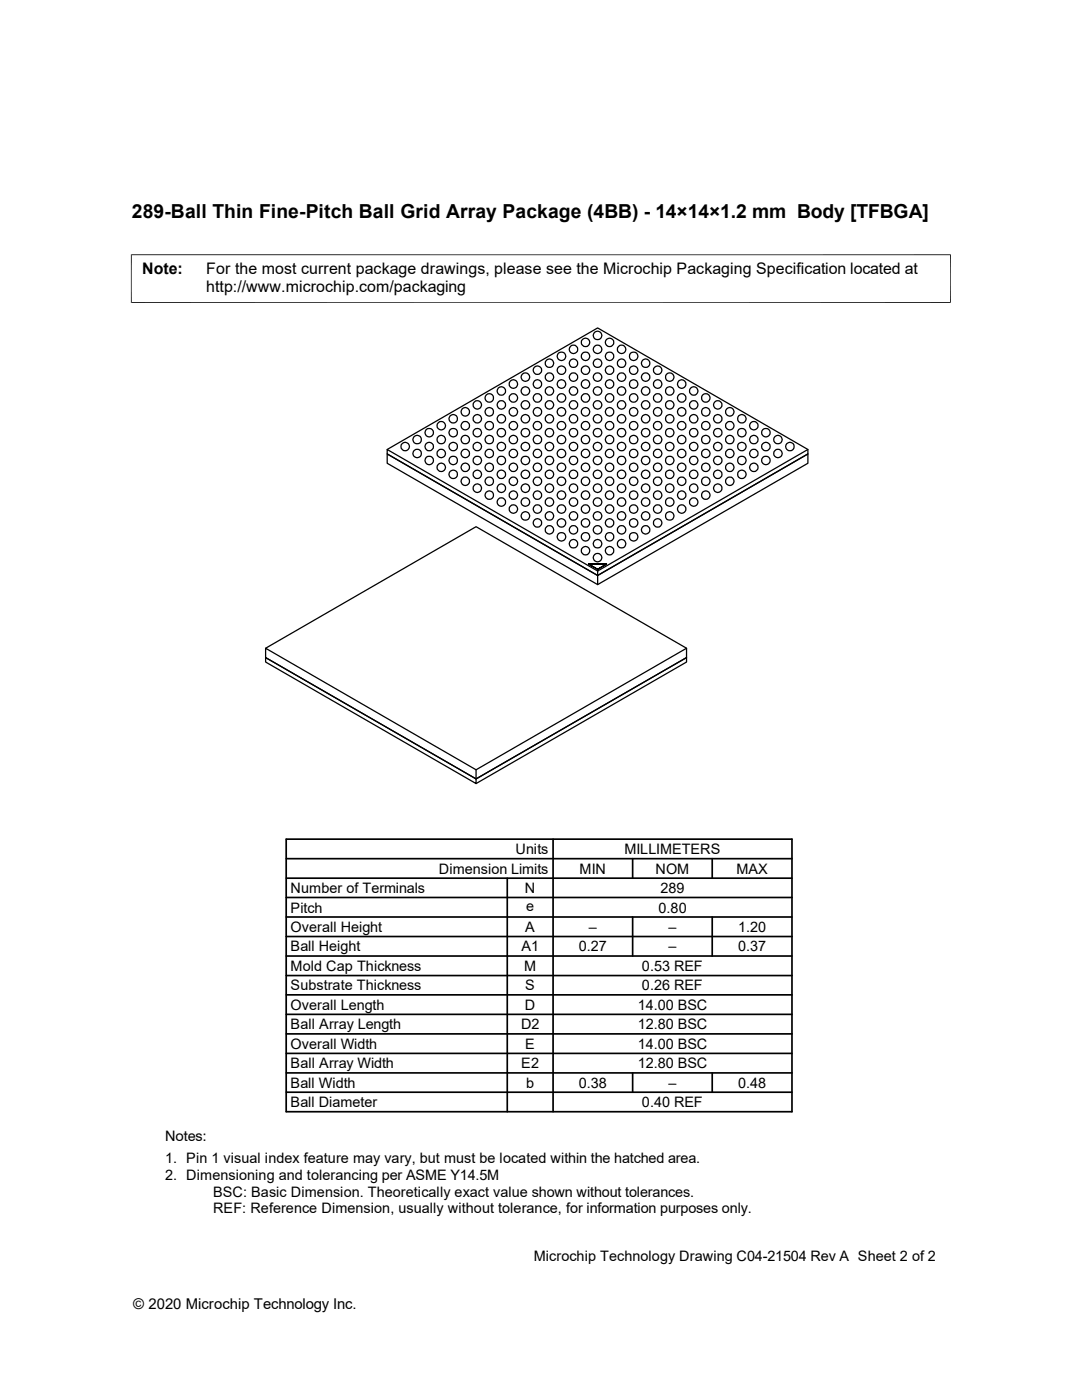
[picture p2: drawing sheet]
<svg xmlns="http://www.w3.org/2000/svg" width="216mm" height="279mm" viewBox="0 0 216 279" stroke-linecap="round" stroke-linejoin="round" font-family="sans-serif">
<g fill="none" stroke="#000" stroke-width=".25">
<path d="M77.3 89.7l42-24.3 41.9 24.3v.9l-41.9 24.3-42-24.3v1.9l42 24.2v-1.8l41.9-24.3v1.9l-41.9 24.2M161.2 89.7l-41.9 24.3v.9l-42-24.3v-.9l42 24.3M117.4 112.6h3.6l-1.7 1-1.9-1h3.6l-1.7 1zM53 129.4l42 24.2v1.8l-42-24.2zM53 131.2l42 24.2v1l-42-24.3zM53 129.4l42-24.3 42 24.3v1.8l-42 24.2 42-24.2v.9l-42 24.3M137 129.4l-42 24.2"/>
<circle cx="97.6" cy="79.4" r=".86"/>
<circle cx="100" cy="78" r=".84"/>
<circle cx="102.4" cy="79.4" r=".85"/>
<circle cx="102.4" cy="76.7" r=".85"/>
<circle cx="104.8" cy="78" r=".85"/>
<circle cx="104.8" cy="75.3" r=".86"/>
<circle cx="107.2" cy="73.9" r=".84"/>
<circle cx="107.2" cy="79.4" r=".85"/>
<circle cx="107.2" cy="76.6" r=".85"/>
<circle cx="109.6" cy="78" r=".84"/>
<circle cx="109.6" cy="72.5" r=".85"/>
<circle cx="109.6" cy="75.3" r=".85"/>
<circle cx="112" cy="73.9" r=".85"/>
<circle cx="112" cy="71.1" r=".86"/>
<circle cx="112" cy="76.7" r=".86"/>
<circle cx="112" cy="79.4" r=".86"/>
<circle cx="114.4" cy="78" r=".84"/>
<circle cx="114.4" cy="75.2" r=".85"/>
<circle cx="114.4" cy="69.7" r=".85"/>
<circle cx="114.4" cy="72.5" r=".85"/>
<circle cx="116.8" cy="73.9" r=".84"/>
<circle cx="116.8" cy="68.3" r=".84"/>
<circle cx="116.8" cy="76.6" r=".85"/>
<circle cx="116.8" cy="79.4" r=".85"/>
<circle cx="116.8" cy="71.1" r=".85"/>
<circle cx="119.2" cy="78" r=".85"/>
<circle cx="119.2" cy="67" r=".86"/>
<circle cx="119.2" cy="72.5" r=".86"/>
<circle cx="119.2" cy="69.7" r=".86"/>
<circle cx="119.2" cy="75.3" r=".86"/>
<circle cx="121.6" cy="73.9" r=".84"/>
<circle cx="121.6" cy="68.3" r=".84"/>
<circle cx="121.6" cy="79.4" r=".85"/>
<circle cx="121.6" cy="76.6" r=".85"/>
<circle cx="121.6" cy="71.1" r=".85"/>
<circle cx="124" cy="78" r=".84"/>
<circle cx="124" cy="75.2" r=".85"/>
<circle cx="124" cy="69.7" r=".85"/>
<circle cx="124" cy="72.5" r=".85"/>
<circle cx="126.4" cy="73.9" r=".84"/>
<circle cx="126.4" cy="79.4" r=".85"/>
<circle cx="126.4" cy="76.7" r=".85"/>
<circle cx="126.4" cy="71.1" r=".85"/>
<circle cx="128.8" cy="78" r=".84"/>
<circle cx="128.8" cy="75.2" r=".85"/>
<circle cx="128.8" cy="72.5" r=".85"/>
<circle cx="131.2" cy="73.9" r=".84"/>
<circle cx="131.2" cy="79.4" r=".85"/>
<circle cx="131.2" cy="76.6" r=".85"/>
<circle cx="133.6" cy="78" r=".84"/>
<circle cx="133.6" cy="75.3" r=".85"/>
<circle cx="136" cy="79.4" r=".85"/>
<circle cx="136" cy="76.6" r=".85"/>
<circle cx="138.4" cy="78" r=".84"/>
<circle cx="140.8" cy="79.4" r=".85"/>
<circle cx="80.8" cy="89.1" r=".84"/>
<circle cx="83.2" cy="87.8" r=".86"/>
<circle cx="83.2" cy="90.5" r=".86"/>
<circle cx="85.6" cy="89.1" r=".84"/>
<circle cx="85.6" cy="86.3" r=".85"/>
<circle cx="85.6" cy="91.9" r=".85"/>
<circle cx="88" cy="93.3" r=".84"/>
<circle cx="88.1" cy="87.7" r=".85"/>
<circle cx="88.1" cy="85" r=".85"/>
<circle cx="88.1" cy="90.5" r=".85"/>
<circle cx="90.4" cy="89.1" r=".85"/>
<circle cx="90.4" cy="83.6" r=".85"/>
<circle cx="90.4" cy="94.7" r=".85"/>
<circle cx="90.4" cy="86.4" r=".86"/>
<circle cx="90.4" cy="91.9" r=".86"/>
<circle cx="92.8" cy="93.3" r=".84"/>
<circle cx="92.8" cy="90.5" r=".85"/>
<circle cx="92.8" cy="96" r=".85"/>
<circle cx="92.8" cy="84.9" r=".85"/>
<circle cx="92.8" cy="87.7" r=".85"/>
<circle cx="92.8" cy="82.2" r=".85"/>
<circle cx="95.2" cy="83.6" r=".84"/>
<circle cx="95.2" cy="89.1" r=".84"/>
<circle cx="95.2" cy="94.7" r=".84"/>
<circle cx="95.2" cy="97.4" r=".85"/>
<circle cx="95.2" cy="86.3" r=".85"/>
<circle cx="95.2" cy="91.9" r=".85"/>
<circle cx="95.2" cy="80.8" r=".85"/>
<circle cx="97.6" cy="98.8" r=".85"/>
<circle cx="97.6" cy="93.3" r=".85"/>
<circle cx="97.6" cy="87.8" r=".86"/>
<circle cx="97.6" cy="82.2" r=".86"/>
<circle cx="97.6" cy="85" r=".86"/>
<circle cx="97.6" cy="90.5" r=".86"/>
<circle cx="97.6" cy="96" r=".86"/>
<circle cx="100" cy="83.6" r=".84"/>
<circle cx="100" cy="94.7" r=".84"/>
<circle cx="100" cy="89.1" r=".84"/>
<circle cx="100" cy="80.8" r=".85"/>
<circle cx="100" cy="91.9" r=".85"/>
<circle cx="100" cy="86.3" r=".85"/>
<circle cx="100" cy="97.4" r=".85"/>
<circle cx="102.4" cy="98.8" r=".84"/>
<circle cx="102.4" cy="93.3" r=".84"/>
<circle cx="102.4" cy="82.2" r=".85"/>
<circle cx="102.4" cy="87.7" r=".85"/>
<circle cx="102.4" cy="90.5" r=".85"/>
<circle cx="102.4" cy="85" r=".85"/>
<circle cx="102.4" cy="96" r=".85"/>
<circle cx="104.8" cy="83.6" r=".85"/>
<circle cx="104.8" cy="89.1" r=".85"/>
<circle cx="104.8" cy="94.7" r=".85"/>
<circle cx="104.8" cy="97.4" r=".86"/>
<circle cx="104.8" cy="80.8" r=".86"/>
<circle cx="104.8" cy="86.4" r=".86"/>
<circle cx="104.8" cy="91.9" r=".86"/>
<circle cx="107.2" cy="93.3" r=".84"/>
<circle cx="107.2" cy="98.8" r=".84"/>
<circle cx="107.2" cy="96" r=".85"/>
<circle cx="107.2" cy="90.5" r=".85"/>
<circle cx="107.2" cy="84.9" r=".85"/>
<circle cx="107.2" cy="82.2" r=".85"/>
<circle cx="107.2" cy="87.7" r=".85"/>
<circle cx="109.6" cy="83.6" r=".84"/>
<circle cx="109.6" cy="89.1" r=".84"/>
<circle cx="109.6" cy="94.7" r=".84"/>
<circle cx="109.6" cy="97.4" r=".85"/>
<circle cx="109.6" cy="80.8" r=".85"/>
<circle cx="109.6" cy="91.9" r=".85"/>
<circle cx="109.6" cy="86.3" r=".85"/>
<circle cx="112" cy="98.8" r=".85"/>
<circle cx="112" cy="93.3" r=".85"/>
<circle cx="112" cy="82.2" r=".86"/>
<circle cx="112" cy="87.8" r=".86"/>
<circle cx="112" cy="96" r=".86"/>
<circle cx="112" cy="90.5" r=".86"/>
<circle cx="112" cy="85" r=".86"/>
<circle cx="114.4" cy="83.6" r=".84"/>
<circle cx="114.4" cy="89.1" r=".84"/>
<circle cx="114.4" cy="94.7" r=".84"/>
<circle cx="114.4" cy="80.8" r=".85"/>
<circle cx="114.4" cy="86.3" r=".85"/>
<circle cx="114.4" cy="91.9" r=".85"/>
<circle cx="114.4" cy="97.4" r=".85"/>
<circle cx="116.8" cy="98.8" r=".84"/>
<circle cx="116.8" cy="93.3" r=".84"/>
<circle cx="116.8" cy="90.5" r=".85"/>
<circle cx="116.8" cy="84.9" r=".85"/>
<circle cx="116.8" cy="96" r=".85"/>
<circle cx="116.8" cy="87.7" r=".85"/>
<circle cx="116.8" cy="82.2" r=".85"/>
<circle cx="119.2" cy="89.1" r=".85"/>
<circle cx="119.2" cy="83.6" r=".85"/>
<circle cx="119.2" cy="94.7" r=".85"/>
<circle cx="119.2" cy="97.4" r=".86"/>
<circle cx="119.2" cy="80.8" r=".86"/>
<circle cx="119.2" cy="86.4" r=".86"/>
<circle cx="119.2" cy="91.9" r=".86"/>
<circle cx="121.6" cy="98.8" r=".84"/>
<circle cx="121.6" cy="93.3" r=".84"/>
<circle cx="121.6" cy="96" r=".85"/>
<circle cx="121.6" cy="90.5" r=".85"/>
<circle cx="121.6" cy="84.9" r=".85"/>
<circle cx="121.6" cy="87.7" r=".85"/>
<circle cx="121.6" cy="82.2" r=".85"/>
<circle cx="124" cy="83.6" r=".84"/>
<circle cx="124" cy="89.1" r=".84"/>
<circle cx="124" cy="94.7" r=".84"/>
<circle cx="124" cy="86.3" r=".85"/>
<circle cx="124" cy="91.9" r=".85"/>
<circle cx="124" cy="80.8" r=".85"/>
<circle cx="124" cy="97.4" r=".85"/>
<circle cx="126.4" cy="98.8" r=".84"/>
<circle cx="126.4" cy="93.3" r=".84"/>
<circle cx="126.4" cy="87.7" r=".85"/>
<circle cx="126.4" cy="82.2" r=".85"/>
<circle cx="126.4" cy="96" r=".85"/>
<circle cx="126.4" cy="90.5" r=".85"/>
<circle cx="126.4" cy="85" r=".85"/>
<circle cx="128.8" cy="83.6" r=".84"/>
<circle cx="128.8" cy="94.7" r=".84"/>
<circle cx="128.8" cy="89.1" r=".84"/>
<circle cx="128.8" cy="80.8" r=".85"/>
<circle cx="128.8" cy="91.9" r=".85"/>
<circle cx="128.8" cy="86.3" r=".85"/>
<circle cx="128.8" cy="97.4" r=".85"/>
<circle cx="131.2" cy="98.8" r=".84"/>
<circle cx="131.2" cy="93.3" r=".84"/>
<circle cx="131.2" cy="90.5" r=".85"/>
<circle cx="131.2" cy="84.9" r=".85"/>
<circle cx="131.2" cy="96" r=".85"/>
<circle cx="131.2" cy="87.7" r=".85"/>
<circle cx="131.2" cy="82.2" r=".85"/>
<circle cx="133.6" cy="89.1" r=".84"/>
<circle cx="133.6" cy="83.6" r=".84"/>
<circle cx="133.6" cy="94.7" r=".84"/>
<circle cx="133.6" cy="97.4" r=".85"/>
<circle cx="133.6" cy="80.8" r=".85"/>
<circle cx="133.6" cy="86.3" r=".85"/>
<circle cx="133.6" cy="91.9" r=".85"/>
<circle cx="136" cy="98.8" r=".84"/>
<circle cx="136" cy="93.3" r=".84"/>
<circle cx="136" cy="84.9" r=".85"/>
<circle cx="136" cy="90.5" r=".85"/>
<circle cx="136" cy="96" r=".85"/>
<circle cx="136" cy="82.2" r=".85"/>
<circle cx="136" cy="87.7" r=".85"/>
<circle cx="138.4" cy="83.6" r=".84"/>
<circle cx="138.4" cy="89.1" r=".84"/>
<circle cx="138.4" cy="94.7" r=".84"/>
<circle cx="138.4" cy="80.8" r=".85"/>
<circle cx="138.4" cy="86.3" r=".85"/>
<circle cx="138.4" cy="91.9" r=".85"/>
<circle cx="138.4" cy="97.4" r=".85"/>
<circle cx="140.8" cy="98.8" r=".84"/>
<circle cx="140.8" cy="93.3" r=".84"/>
<circle cx="140.8" cy="82.2" r=".85"/>
<circle cx="140.8" cy="87.7" r=".85"/>
<circle cx="140.8" cy="85" r=".85"/>
<circle cx="140.8" cy="90.5" r=".85"/>
<circle cx="140.8" cy="96" r=".85"/>
<circle cx="143.2" cy="83.6" r=".84"/>
<circle cx="143.2" cy="94.7" r=".84"/>
<circle cx="143.2" cy="89.1" r=".84"/>
<circle cx="143.2" cy="80.8" r=".85"/>
<circle cx="143.2" cy="86.3" r=".85"/>
<circle cx="143.2" cy="91.9" r=".85"/>
<circle cx="143.2" cy="97.4" r=".85"/>
<circle cx="145.6" cy="93.3" r=".84"/>
<circle cx="145.6" cy="90.5" r=".85"/>
<circle cx="145.6" cy="84.9" r=".85"/>
<circle cx="145.6" cy="96" r=".85"/>
<circle cx="145.6" cy="82.2" r=".85"/>
<circle cx="145.6" cy="87.7" r=".85"/>
<circle cx="148" cy="89.1" r=".84"/>
<circle cx="148" cy="94.7" r=".84"/>
<circle cx="148" cy="83.6" r=".84"/>
<circle cx="148" cy="91.9" r=".85"/>
<circle cx="148" cy="86.3" r=".85"/>
<circle cx="150.4" cy="93.3" r=".84"/>
<circle cx="150.4" cy="84.9" r=".85"/>
<circle cx="150.4" cy="90.5" r=".85"/>
<circle cx="150.4" cy="87.7" r=".85"/>
<circle cx="152.8" cy="89.1" r=".84"/>
<circle cx="152.8" cy="86.3" r=".85"/>
<circle cx="152.8" cy="91.9" r=".85"/>
<circle cx="155.2" cy="87.7" r=".85"/>
<circle cx="155.2" cy="90.5" r=".85"/>
<circle cx="157.6" cy="89.1" r=".85"/>
<circle cx="100" cy="100.2" r=".85"/>
<circle cx="102.4" cy="101.6" r=".85"/>
<circle cx="104.8" cy="103" r=".86"/>
<circle cx="104.8" cy="100.2" r=".86"/>
<circle cx="107.2" cy="104.4" r=".84"/>
<circle cx="107.2" cy="101.6" r=".85"/>
<circle cx="109.6" cy="103" r=".85"/>
<circle cx="109.6" cy="105.7" r=".85"/>
<circle cx="109.6" cy="100.2" r=".85"/>
<circle cx="112" cy="104.4" r=".85"/>
<circle cx="112" cy="107.1" r=".86"/>
<circle cx="112" cy="101.6" r=".86"/>
<circle cx="114.4" cy="100.2" r=".85"/>
<circle cx="114.4" cy="105.7" r=".85"/>
<circle cx="114.4" cy="103" r=".85"/>
<circle cx="114.4" cy="108.5" r=".85"/>
<circle cx="116.8" cy="109.9" r=".84"/>
<circle cx="116.8" cy="104.4" r=".84"/>
<circle cx="116.8" cy="107.1" r=".85"/>
<circle cx="116.8" cy="101.6" r=".85"/>
<circle cx="119.2" cy="103" r=".86"/>
<circle cx="119.2" cy="108.5" r=".86"/>
<circle cx="119.2" cy="105.7" r=".86"/>
<circle cx="119.2" cy="111.3" r=".86"/>
<circle cx="119.2" cy="100.2" r=".86"/>
<circle cx="121.6" cy="104.4" r=".84"/>
<circle cx="121.6" cy="109.9" r=".84"/>
<circle cx="121.6" cy="107.1" r=".85"/>
<circle cx="121.6" cy="101.6" r=".85"/>
<circle cx="124" cy="100.2" r=".85"/>
<circle cx="124" cy="105.7" r=".85"/>
<circle cx="124" cy="108.5" r=".85"/>
<circle cx="124" cy="103" r=".85"/>
<circle cx="126.4" cy="104.4" r=".84"/>
<circle cx="126.4" cy="101.6" r=".85"/>
<circle cx="126.4" cy="107.1" r=".85"/>
<circle cx="128.8" cy="100.2" r=".85"/>
<circle cx="128.8" cy="105.7" r=".85"/>
<circle cx="128.8" cy="103" r=".85"/>
<circle cx="131.2" cy="104.4" r=".84"/>
<circle cx="131.2" cy="101.6" r=".85"/>
<circle cx="133.6" cy="103" r=".85"/>
<circle cx="133.6" cy="100.2" r=".85"/>
<circle cx="136" cy="101.6" r=".85"/>
<circle cx="138.4" cy="100.2" r=".85"/>
</g>
<path d="M26.1 50.8h163.6M26.2 50.8v9.7M189.7 50.8v9.7M26.1 60.4h163.6" fill="none" stroke="#000" stroke-width=".2"/>
<g fill="none" stroke="#000" stroke-width=".34">
<path d="M57.1 179.1h100.9M57.1 175.3h100.9M57.1 171.4h100.9M57.1 167.5h100.9v54.4h-100.9zM101.2 175.3v46.6M110.4 167.5v54.4M126.2 171.4v3.9M142.1 171.4v3.9M57.1 186.9h100.9M57.1 183h100.9M57.1 198.5h100.9M57.1 190.8h100.9"/>
<path d="M57.1 194.7h100.9M126.2 183v7.8M142.1 183v7.8M57.1 218h100.9M57.1 202.4h100.9M57.1 210.2h100.9M57.1 206.3h100.9M57.1 214.1h100.9M126.2 214.1v3.9M142.1 214.1v3.9"/>
</g>
<text font-size="3.9" x="26.3" y="43.5">289-Ball Thin Fine-Pitch Ball Grid Array Package (4BB) - 14×14×1.2 mm Body [TFBGA]</text>
<g font-size="3.2">
<text x="28.4" y="54.6">Note:</text>
<text x="41.1" y="54.6">For the most current package drawings, please see the Microchip Packaging Specification located at</text>
<text x="41.1" y="58.3">http://www.microchip.com/packaging</text>
</g>
<text font-size="3" x="26.6" y="261.3">© 2020 Microchip Technology Inc.</text>
<g font-size="2.9">
<text x="102.9" y="170.4">Units</text>
<text x="124.6" y="170.4">MILLIMETERS</text>
<text x="58" y="178.2">Number of Terminals</text>
<text x="87.5" y="174.3">Dimension Limits</text>
<text x="104.7" y="178.2">N</text>
<text x="115.7" y="174.3">MIN</text>
<text x="130.8" y="174.3">NOM</text>
<text x="131.8" y="178.2">289</text>
<text x="146.9" y="174.3">MAX</text>
<text x="58" y="186">Overall Height</text>
<text x="58" y="182.1">Pitch</text>
<text x="104.8" y="186">A</text>
<text x="105" y="181.8">e</text>
<text x="117.5" y="186">–</text>
<text x="131.4" y="182.1">0.80</text>
<text x="133.4" y="186">–</text>
<text x="147.3" y="186">1.20</text>
<text x="58" y="189.9">Ball Height</text>
<text x="104.1" y="189.9">A1</text>
<text x="115.5" y="189.9">0.27</text>
<text x="133.4" y="189.9">–</text>
<text x="147.3" y="189.9">0.37</text>
<text x="58" y="197.7">Substrate Thickness</text>
<text x="58" y="193.8">Mold Cap Thickness</text>
<text x="104.6" y="193.8">M</text>
<text x="104.8" y="197.7">S</text>
<text x="128.1" y="193.8">0.53 REF</text>
<text x="128.1" y="197.7">0.26 REF</text>
<text x="58" y="201.5">Overall Length</text>
<text x="104.7" y="201.5">D</text>
<text x="127.3" y="201.5">14.00 BSC</text>
<text x="58" y="209.3">Overall Width</text>
<text x="58" y="205.4">Ball Array Length</text>
<text x="104" y="205.4">D2</text>
<text x="104.8" y="209.3">E</text>
<text x="127.3" y="209.3">14.00 BSC</text>
<text x="127.3" y="205.4">12.80 BSC</text>
<text x="58" y="213.2">Ball Array Width</text>
<text x="104" y="213.2">E2</text>
<text x="127.3" y="213.2">12.80 BSC</text>
<text x="58" y="217.1">Ball Width</text>
<text x="58" y="221">Ball Diameter</text>
<text x="105" y="217">b</text>
<text x="115.5" y="217.1">0.38</text>
<text x="128.1" y="221">0.40 REF</text>
<text x="133.4" y="217.1">–</text>
<text x="147.3" y="217.1">0.48</text>
<text x="32.9" y="227.6">Notes:</text>
<text x="32.9" y="232.2">1. Pin 1 visual index feature may vary, but must be located within the hatched area.</text>
<text x="32.9" y="235.5">2. Dimensioning and tolerancing per ASME Y14.5M</text>
<text x="42.5" y="238.8">BSC: Basic Dimension. Theoretically exact value shown without tolerances.</text>
<text x="42.5" y="242.1">REF: Reference Dimension, usually without tolerance, for information purposes only.</text>
<text x="106.5" y="251.6">Microchip Technology Drawing C04-21504 Rev A Sheet 2 of 2</text>
</g>
</svg>
